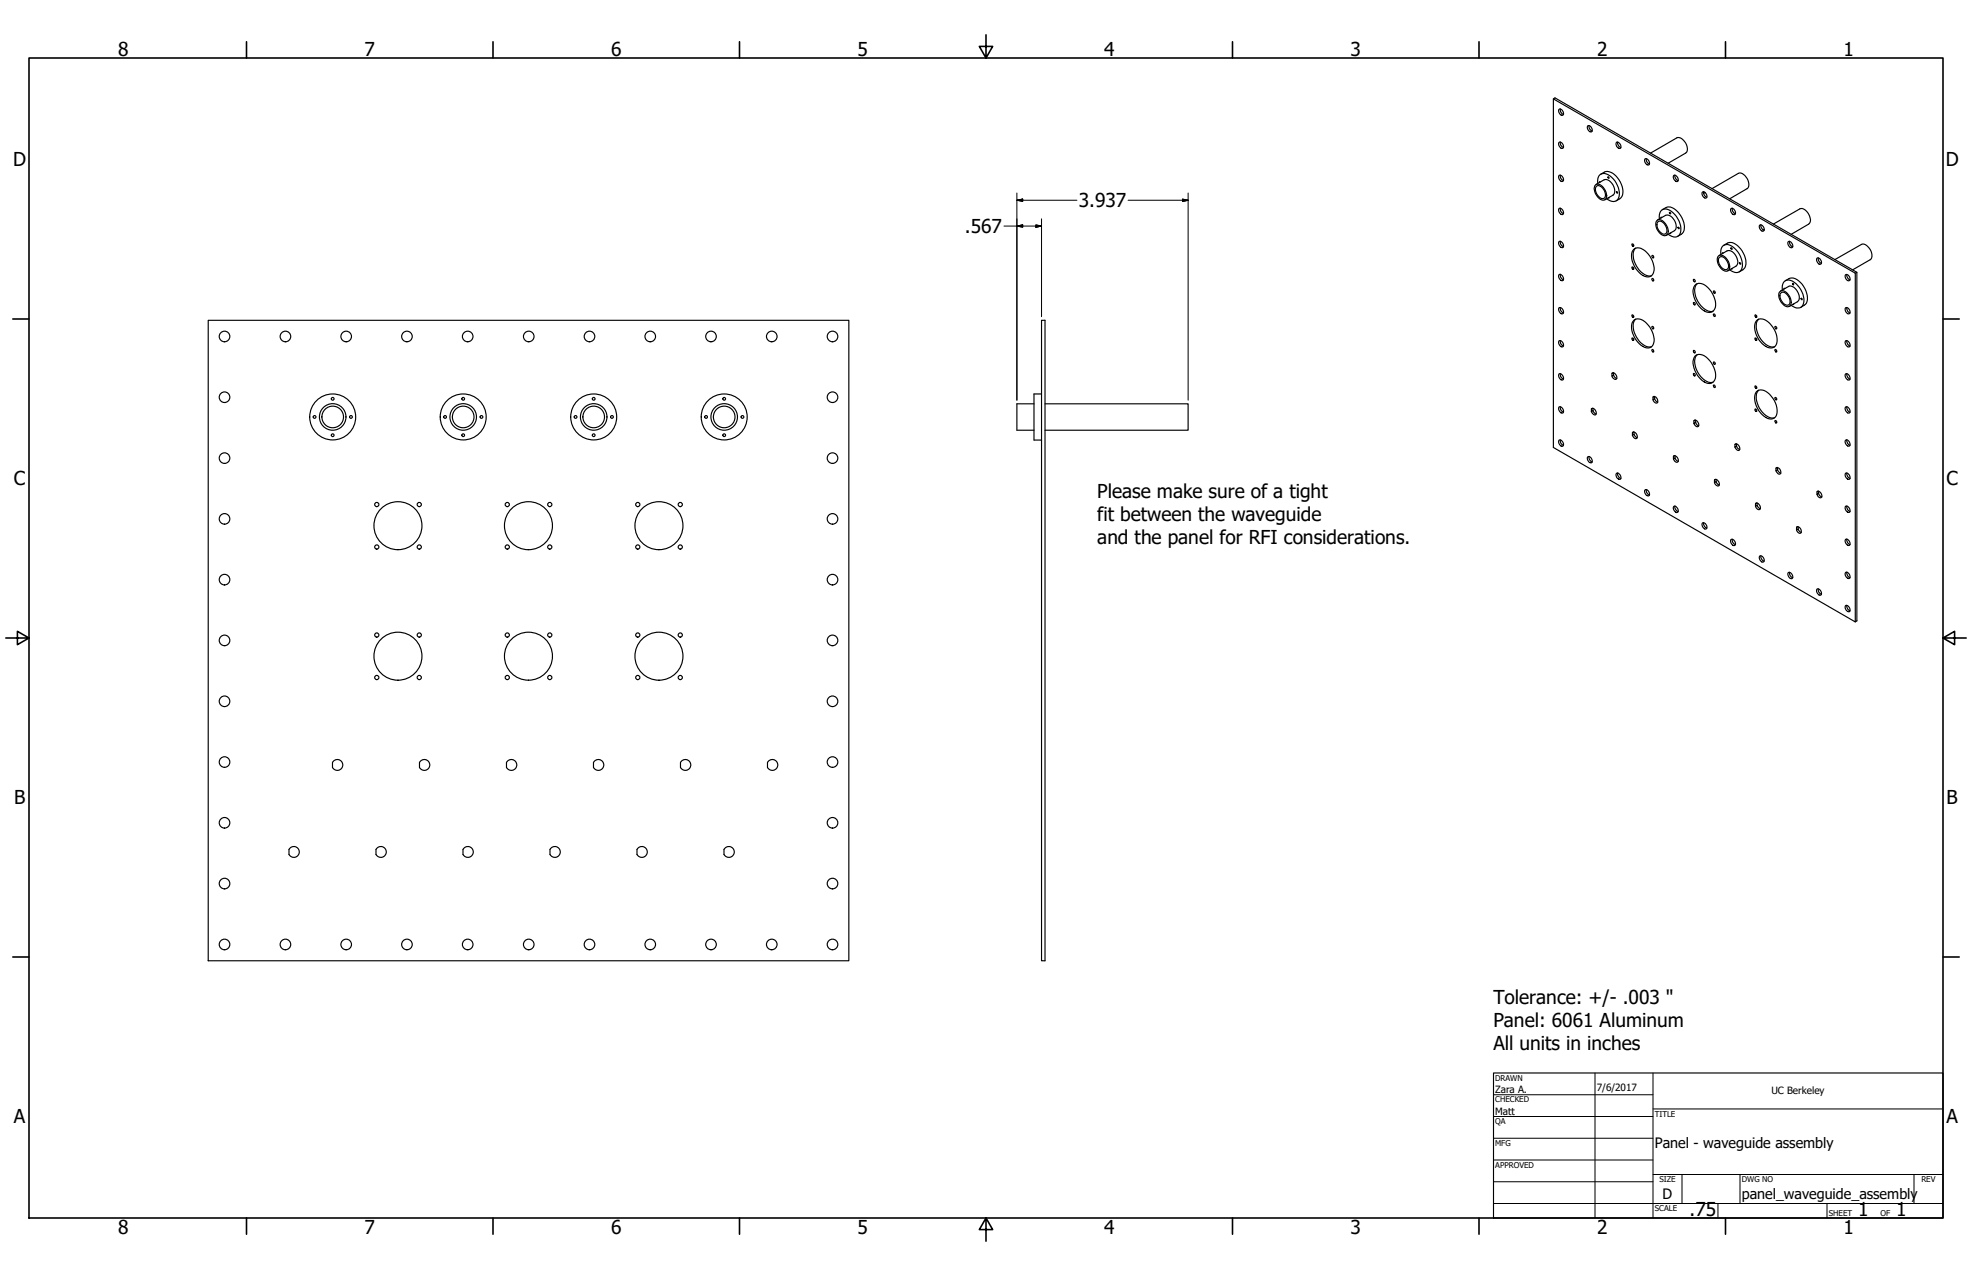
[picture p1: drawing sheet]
<svg xmlns="http://www.w3.org/2000/svg" width="864mm" height="559mm" viewBox="0 0 864 559" stroke-linecap="round" stroke-linejoin="round" font-family="sans-serif">
<!-- layer: Visible (ANSI) -->
<g fill="none" stroke="#000" stroke-width=".51">
<path d="M680.3 43.3l.7-.4 132.2 76.4v152.6l-.7 .5M680.3 43.3l132.2 76.3v152.8l-132.2-76.4zM682.7 47.9a1.64 1.64 0 0 1 1.7 .6 1.64 1.64 0 0 1 .2 1.8 1.64 1.64 0 0 1-1.7-.6 1.64 1.64 0 0 1-.2-1.8zM683.3 47.7l.2 1.3 1.2 1.1M695.3 55.2a1.65 1.65 0 0 1 1.7 .7 1.65 1.65 0 0 1-.1 1.9 1.98 1.98 0 0 1-1.6-2.6zM695.9 55l.1 1.2 1.2 1.2M682.7 76.9a1.62 1.62 0 0 1 1.7 .7 1.62 1.62 0 0 1-.1 1.8 1.89 1.89 0 0 1-1.6-2.5zM682.7 62.4a1.64 1.64 0 0 1 1.7 .6 1.64 1.64 0 0 1 .2 1.8 1.64 1.64 0 0 1-1.7-.6 1.64 1.64 0 0 1-.2-1.8zM683.3 76.7l.2 1.2 1.2 1.2M683.3 62.2l.2 1.2 1.2 1.2M700.8 79.8l-.3-.2-.1 .3M701 76.3a4.5 4.5 0 0 1 6.7 .8 8.7 8.7 0 0 1 2.5 9l-.8 1-1.6 .8"/>
<path d="M704.2 77.5l.5 .5h-.4zM707.8 62.4a1.65 1.65 0 0 1 1.8 .8 1.65 1.65 0 0 1-.1 1.8 1.9 1.9 0 0 1-1.7-2.6zM708.4 62.2l.5 1.7 .9 .7M720.3 69.7a1.65 1.65 0 0 1 1.8 .7 1.65 1.65 0 0 1-.1 1.9 1.98 1.98 0 0 1-1.7-2.6zM721 69.5l.4 1.6 1 .8M722.8 67.1l11.5-6.7a4.1 4.1 0 0 1 4.5 3.8l.1 .8a1.97 1.97 0 0 1-.7 2.1l-7.7 4.4M732.9 76.9a1.65 1.65 0 0 1 1.7 .7 1.65 1.65 0 0 1 0 1.9 1.98 1.98 0 0 1-1.7-2.6zM733.5 76.7l.4 1.7 1 .7M682.7 91.4a1.65 1.65 0 0 1 1.7 .7 1.65 1.65 0 0 1-.1 1.9 1.98 1.98 0 0 1-1.6-2.6zM683.3 91.2l.2 1.2 1.2 1.1M698.8 81a3.3 3.3 0 0 1 4.2 2.4l.5 1.6a1.88 1.88 0 0 1-.7 2.5 1.88 1.88 0 0 1-2.5-.6 4.8 4.8 0 0 1-1.5-5.9zM698.9 80.8l3.6-2.1a4.5 4.5 0 0 1 4.6 4.6 2.15 2.15 0 0 1-.7 2.2l-3.6 2"/>
<path d="M698.9 81.8a1.76 1.76 0 0 1 2.9 .6 3.1 3.1 0 0 1 .5 4.5 3.9 3.9 0 0 1-3.7-4zM699.7 80.3a3 3 0 0 1 .5-3.2 3 3 0 0 1 3.1-1 9.4 9.4 0 0 1 5.5 10.6 2.69 2.69 0 0 1-4.4 .9l-.8-.5M704.7 86.4l-.2 .4-.2-.2M708 83.9l.4 .4-.1 .3zM725.7 96.5a2.79 2.79 0 0 1 3.9 1.7 3.3 3.3 0 0 1 0 4.9 4.8 4.8 0 0 1-4.4-5.6zM725.9 96.3l3.5-2a4.5 4.5 0 0 1 4.7 5.3l-.8 1.4-3.6 2.1M725.9 97.3a1.82 1.82 0 0 1 2.9 .6 3.2 3.2 0 0 1 .4 4.6 3.8 3.8 0 0 1-3.6-4.1zM726.7 95.9a3 3 0 0 1 .5-3.3 3 3 0 0 1 3.1-.9 9.6 9.6 0 0 1 5.5 10.6 3.1 3.1 0 0 1-5.2 .3M727.7 95.2l-.3-.1v.4M728 91.8a4.4 4.4 0 0 1 6.6 .8 8.7 8.7 0 0 1 2.6 9.1l-.9 .9-1.6 .9M731.1 93l.5 .6-.5-.2zM734.9 99.5l.4 .1v.6z"/>
<path d="M745.5 84.2a1.64 1.64 0 0 1 1.7 .5 1.64 1.64 0 0 1 .2 1.9 1.64 1.64 0 0 1-1.7-.6 1.64 1.64 0 0 1-.2-1.8zM746.1 83.9l.2 1.3 1.2 1.2M746.7 84.3l-.6 .4M749.7 82.6l11.5-6.7a4.1 4.1 0 0 1 4.5 3.9l.2 1.4-.4 1.1-8 4.8M758 91.4a1.64 1.64 0 0 1 1.7 .6 1.64 1.64 0 0 1 .2 1.8 1.64 1.64 0 0 1-1.7-.6 1.64 1.64 0 0 1-.2-1.8zM758.6 91.2l.2 1.3 1.2 1.1M770.6 98.7a1.64 1.64 0 0 1 1.7 .5 1.64 1.64 0 0 1 .2 1.8 1.64 1.64 0 0 1-1.8-.5 1.64 1.64 0 0 1-.1-1.8zM771.1 98.4l.2 1.3 1.2 1.1M776.7 98.1l11.5-6.6a4 4 0 0 1 4.5 3.8 2.38 2.38 0 0 1-.7 2.9l-7.6 4.4M682.7 105.9a1.65 1.65 0 0 1 1.7 .7 1.65 1.65 0 0 1-.1 1.9 1.98 1.98 0 0 1-1.6-2.6zM683.3 105.7l.2 1.2 1.2 1.2M714.8 116.9l.6 .4-.1 .7-.5-.3z"/>
<path d="M714.8 106.8l.6 .4-.1 .7-.5-.3zM715.8 108.9a5 5 0 0 1 6 2.4 9.3 9.3 0 0 1 2.2 8.5 3.3 3.3 0 0 1-5.4 .3 10.1 10.1 0 0 1-3.7-10.1zM716.3 108.6a6.4 6.4 0 0 0 .4 7.9 6.9 6.9 0 0 0 6.6 4.2M723.5 111.9l.7 .4-.2 .7-.6-.7zM731.6 102v.3l-.4-.1M752.6 112.1a3.3 3.3 0 0 1 4.3 2.4l.5 1.6a1.91 1.91 0 0 1-.7 2.5 1.91 1.91 0 0 1-2.6-.6 4.8 4.8 0 0 1-1.5-5.9zM752.8 112.9a1.82 1.82 0 0 1 2.9 .6 3 3 0 0 1 .5 4.5 3.9 3.9 0 0 1-3.4-5.1zM752.9 111.9l3.4-2a4.6 4.6 0 0 1 4.7 5.2l-.8 1.5-3.5 2M753.6 111.4a3 3 0 0 1 .5-3.2 3 3 0 0 1 3.1-.9 9.4 9.4 0 0 1 5.5 10.6 2.77 2.77 0 0 1-4.4 .8l-.8-.5M754.7 110.8l-.3-.1-.1 .4M755 107.4a4.3 4.3 0 0 1 6.6 .8 8.9 8.9 0 0 1 2.6 9l-2.5 1.9M758.1 108.5l.5 .7-.5-.2z"/>
<path d="M758.6 117.5l-.1 .4-.3-.2M761.8 115.1l.4 .1v.6zM772.6 100.5l-.4 .2M783.1 105.9a1.64 1.64 0 0 1 1.7 .6 1.64 1.64 0 0 1 .2 1.8 1.64 1.64 0 0 1-1.7-.6 1.64 1.64 0 0 1-.2-1.8zM783.7 105.7l.1 1.2 1.3 1.2M795.7 113.2a1.64 1.64 0 0 1 1.7 .5 1.64 1.64 0 0 1 .2 1.8 1.64 1.64 0 0 1-1.8-.5 1.64 1.64 0 0 1-.1-1.8zM796.3 113l.1 1.2 1.2 1.1M803.6 113.7l11.5-6.6a4.1 4.1 0 0 1 4.6 3.8l.1 1.4-.4 1.1-8.1 4.8M813.2 119.3l-.7 .3M682.7 134.9a1.62 1.62 0 0 1 1.7 .7 1.62 1.62 0 0 1-.1 1.8 1.89 1.89 0 0 1-1.6-2.5zM682.7 120.3a1.65 1.65 0 0 1 1.7 .8 1.65 1.65 0 0 1-.1 1.8 1.98 1.98 0 0 1-1.6-2.6zM683.3 134.7l.2 1.2 1.2 1.1"/>
<path d="M683.3 120.1l.2 1.2 1.2 1.3M714.8 137.9l.6 .4-.1 .7-.5-.3zM716.3 139.8a6.4 6.4 0 0 0 .4 7.8 6.9 6.9 0 0 0 6.6 4.2M723.5 122l.7 .4-.2 .7-.6-.6zM741.7 132.5l.6 .3v.7l-.6-.2zM741.7 122.4l.6 .3v.7l-.6-.2zM742.3 125a3.9 3.9 0 0 1 5.7 1 9.5 9.5 0 0 1 2.9 9.4 3.3 3.3 0 0 1-5.3 .2 9.9 9.9 0 0 1-3.7-10.1zM743.3 124.2a5.9 5.9 0 0 0-.2 6.9 8.5 8.5 0 0 0 6.5 5.4l.6-.2M750.4 127.4l.5 .1 .2 .9-.6-.2zM750.4 137.5l.7 .4-.1 .7-.5-.3zM770.2 139.8a6.6 6.6 0 0 0 .3 7.8 6.9 6.9 0 0 0 6.7 4.2M779.2 128a1.91 1.91 0 0 1 3.1 .1 4.8 4.8 0 0 1 1.5 5.9 2.79 2.79 0 0 1-3.8-1.7l-1-2.3z"/>
<path d="M779.8 127.4l3.5-2a4.5 4.5 0 0 1 4.7 4.6 2.03 2.03 0 0 1-.9 2.1l-3.4 2.1M779.8 128.5a1.76 1.76 0 0 1 2.8 .5 3.1 3.1 0 0 1 .5 4.6 3.9 3.9 0 0 1-3.3-5.1zM780.5 127a3 3 0 0 1 .5-3.3 3 3 0 0 1 3.2-.9 9.4 9.4 0 0 1 5.4 10.6 3.2 3.2 0 0 1-5.2 .3M781.6 126.4l-.3-.2-.1 .4M781.9 122.9a4.4 4.4 0 0 1 6.6 .9 9 9 0 0 1 2.6 9l-2.5 1.8M785.1 124.1l.4 .6h-.3zM785.5 133.1l-.1 .3-.3-.1M788.8 130.6l.4 .4-.1 .3zM808.2 120.4a1.62 1.62 0 0 1 1.7 .7 1.62 1.62 0 0 1-.1 1.8 1.89 1.89 0 0 1-1.6-2.5zM808.2 134.9a1.62 1.62 0 0 1 1.7 .7 1.62 1.62 0 0 1-.1 1.8 1.89 1.89 0 0 1-1.6-2.5zM808.8 120.2l.4 1.6 1 .8M808.8 134.7l.4 1.6 1 .7"/>
<path d="M91.2 140.3h280.5v280.5h-280.5zM456.1 140.3h1.5v280.5h-1.5zM682.7 149.4a1.62 1.62 0 0 1 1.7 .7 1.62 1.62 0 0 1-.1 1.8 1.89 1.89 0 0 1-1.6-2.5zM683.3 149.2l.2 1.2 1.2 1.1M714.8 148l.6 .4-.1 .7-.5-.3zM715.8 140a5 5 0 0 1 6 2.4 9.2 9.2 0 0 1 2.2 8.5 3.3 3.3 0 0 1-5.4 .3 10.1 10.1 0 0 1-3.7-10.1zM723.5 142.9l.7 .4v.7l-.6-.2zM723.5 153.1l.7 .4-.2 .7-.6-.7zM741.7 153.5l.6 .4v.7l-.6-.3zM742.3 156a4 4 0 0 1 5.7 1.1 9.4 9.4 0 0 1 2.9 9.4 3.3 3.3 0 0 1-5.3 .3 9.9 9.9 0 0 1-3.7-10.1zM743.3 155.3a5.9 5.9 0 0 0-.2 6.9 8.3 8.3 0 0 0 6.5 5.3l.6-.1M750.4 158.5l.7 .4-.1 .7-.5-.3z"/>
<path d="M769.2 140.5a4 4 0 0 1 5.8 1 9.4 9.4 0 0 1 2.9 9.4 3.3 3.3 0 0 1-5.4 .3 9.8 9.8 0 0 1-3.7-10.1zM777.4 142.9l.6 .4 .1 .7-.6-.2zM777.4 153.1l.6 .4-.1 .7-.6-.7zM808.2 149.4a1.65 1.65 0 0 1 1.7 .7 1.65 1.65 0 0 1-.1 1.9 1.98 1.98 0 0 1-1.6-2.6zM808.8 149.2l.4 1.6 1 .8M452.8 176.8h-7.5v11.6h7.5M456.1 172.5h-3.3v20.2h3.3M457.6 176.8h62.7v11.6h-62.7M682.7 163.8a1.65 1.65 0 0 1 1.7 .8 1.65 1.65 0 0 1-.1 1.8 1.98 1.98 0 0 1-1.6-2.6zM682.7 178.3a1.65 1.65 0 0 1 1.7 .7 1.65 1.65 0 0 1-.1 1.9 1.98 1.98 0 0 1-1.6-2.6zM683.3 163.6l.2 1.2 1.2 1.2M683.3 178.1l.2 1.2 1.2 1.2"/>
<path d="M696.9 179.1a1.62 1.62 0 0 1 1.9 .7 1.62 1.62 0 0 1-.2 1.9l-1.1-.5-.6-.9M697.4 178.8l-.5 .3v1.2l.7-.5M697.6 179.8l.5 .9 .9 .6M697.6 178.8v1M705.9 163.5a1.61 1.61 0 0 1 1.8 .7 1.61 1.61 0 0 1-.2 2l-1.1-.6-.5-.9M706.4 163.3l-.5 .2v1.2l.7-.4M706.6 164.3l.8 1.1 .6 .3M706.6 163.3v1M723.9 173.9a1.59 1.59 0 0 1 1.8 .4 1.59 1.59 0 0 1 .2 1.8l-.4 .4-.7-.2-.9-1.2M724.4 173.6l-.5 .3v1.2l.7-.4M724.6 174.7l.7 1.1 .7 .3M724.6 173.7v1"/>
<path d="M741.7 163.6l.6 .4v.7l-.6-.3zM750.4 168.7l.7 .3-.1 .7-.5-.3zM769.2 171.6a4.1 4.1 0 0 1 5.8 1.1 9.4 9.4 0 0 1 2.9 9.4 3.3 3.3 0 0 1-5.4 .2 9.8 9.8 0 0 1-3.7-10.1zM770.2 170.9a6.2 6.2 0 0 0-.2 6.8 7.3 7.3 0 0 0 7.2 5.2M777.4 174.1l.6 .3-.1 .7-.6-.5zM808.2 163.8a1.65 1.65 0 0 1 1.7 .8 1.65 1.65 0 0 1-.1 1.8 1.98 1.98 0 0 1-1.6-2.6zM808.4 178.1a1.81 1.81 0 0 1 1.4 2.8 1.81 1.81 0 0 1-1.4-2.8zM808.8 163.6l.4 1.7 1 .8M808.8 178.1l.4 1.7 1 .7M682.7 192.8a1.65 1.65 0 0 1 1.7 .8 1.65 1.65 0 0 1-.1 1.9 1.98 1.98 0 0 1-1.6-2.7zM683.3 192.7l.2 1.2 1.2 1.1M695.9 199.9l.1 1.3 1.2 1.1"/>
<path d="M714.9 189.5a1.63 1.63 0 0 1 1.8 .4 1.63 1.63 0 0 1 .3 1.8l-.5 .4-.7-.2-.9-1.3M715.4 189.2l-.5 .3v1.1l.7-.4M715.6 190.2l1.4 1.5M715.6 189.2v1M732.9 199.8a1.63 1.63 0 0 1 2.1 1.9l-.2 .6-.7 .1-.7-.5-.5-.9M733.4 199.5l-.5 .3v1.2l.7-.4M733.6 199.6v1M741.8 184.3a1.65 1.65 0 0 1 1.8 .4 1.65 1.65 0 0 1 .3 1.8l-.8 .4-1.3-1.4M742.3 184l-.5 .3v1.2l.8-.5M742.6 185l.7 1.2 .6 .3M742.6 184v1M759.8 194.6a1.62 1.62 0 0 1 1.8 .7 1.62 1.62 0 0 1-.2 2l-.7-.3-.9-1.2"/>
<path d="M760.3 194.4l-.5 .2v1.2l.7-.4M760.5 195.4l.4 .8 1 .6M760.5 194.4v1M777.4 184.2l.6 .3 .1 .7-.6-.2zM808.2 192.8a1.6 1.6 0 0 1 1.7 .7 1.6 1.6 0 0 1-.1 1.9 1.95 1.95 0 0 1-1.6-2.6zM808.8 192.6l.4 1.6 1 .8M695.3 200.2a1.6 1.6 0 0 1 1.7 .6 1.6 1.6 0 0 1-.1 1.9 1.95 1.95 0 0 1-1.6-2.5zM707.8 207.4a1.6 1.6 0 0 1 1.8 .7 1.6 1.6 0 0 1-.1 1.8 1.87 1.87 0 0 1-1.7-2.5zM708.4 207.1l.2 1.3 1.2 1.2M720.3 214.6a1.6 1.6 0 0 1 1.8 .7 1.6 1.6 0 0 1-.1 1.9 1.95 1.95 0 0 1-1.7-2.6zM721 214.4l.1 1.2 1.3 1.2M733.6 200.6l.4 .8 .9 .7"/>
<path d="M750.8 210.2a1.61 1.61 0 0 1 1.8 .7 1.61 1.61 0 0 1-.2 2l-1.1-.6-.5-.9M751.3 209.9l-.5 .3v1.2l.7-.5M751.5 210.9l.5 .9 .9 .6M751.5 209.9v1M777.7 205a1.63 1.63 0 0 1 1.9 .4 1.63 1.63 0 0 1 .2 1.9l-.1 .2a1.49 1.49 0 0 1-2-1.3M778.3 204.7l-.6 .3v1.2l.7-.4M778.4 205.8l1.4 1.5M778.4 204.7v1.1M795.7 215.4a1.63 1.63 0 0 1 2.2 1.8l-.3 .7-.6 .1-.8-.5-.5-1M796.2 215.1l-.5 .3v1.1l.7-.3M796.4 216.2l.5 .8 .9 .6M796.4 215.1v1.1"/>
<path d="M808.2 207.3a1.65 1.65 0 0 1 1.7 .8 1.65 1.65 0 0 1-.1 1.8 1.98 1.98 0 0 1-1.6-2.6zM808.8 207.1l.4 1.7 1 .8M732.9 221.9a1.67 1.67 0 0 1 1.7 .5 1.67 1.67 0 0 1 .2 1.8 1.64 1.64 0 0 1-1.7-.5 1.64 1.64 0 0 1-.2-1.8zM733.5 221.6l.2 1.3 1.2 1.1M745.5 229.1a1.62 1.62 0 0 1 1.7 .7 1.62 1.62 0 0 1-.1 1.8 1.89 1.89 0 0 1-1.6-2.5zM746.1 228.9l.4 1.7 1 .7M758 236.3a1.62 1.62 0 0 1 1.7 .8 1.62 1.62 0 0 1 0 1.8 1.89 1.89 0 0 1-1.7-2.6zM758.6 236.2l.4 1.6 1 .7M768.8 220.6a1.63 1.63 0 0 1 1.8 .4 1.63 1.63 0 0 1 .3 1.8l-.5 .4-.7-.2-.9-1.3M769.3 220.3l-.5 .3v1.1l.7-.3M769.5 221.4l1.4 1.4M769.5 220.3v1.1"/>
<path d="M786.8 230.9a1.63 1.63 0 0 1 1.7 .5 1.63 1.63 0 0 1 .3 1.8l-.4 .4-.7-.2-.9-1.3M787.2 230.6l-.4 .3v1.2l.7-.4M787.5 231.7l.4 .8 .9 .7M787.5 230.7v1M808.2 221.8a1.65 1.65 0 0 1 1.7 .7 1.65 1.65 0 0 1-.1 1.9 1.98 1.98 0 0 1-1.6-2.6zM808.2 236.3a1.65 1.65 0 0 1 1.7 .7 1.65 1.65 0 0 1-.1 1.9 1.98 1.98 0 0 1-1.6-2.6zM808.8 221.6l.4 1.7 1 .7M808.8 236.1l.4 1.6 1 .8M770.6 243.6a1.62 1.62 0 0 1 1.7 .7 1.62 1.62 0 0 1-.1 1.8 1.89 1.89 0 0 1-1.6-2.5zM771.1 243.4l.5 1.6 .9 .7M783.1 250.8a1.65 1.65 0 0 1 1.7 .8 1.65 1.65 0 0 1-.1 1.8 1.98 1.98 0 0 1-1.6-2.6zM783.7 250.6l.4 1.7 1 .7"/>
<path d="M795.7 258.1a1.65 1.65 0 0 1 1.7 .7 1.65 1.65 0 0 1-.1 1.9 1.98 1.98 0 0 1-1.6-2.6zM796.3 257.9l.1 1.2 1.2 1.2M808.2 250.8a1.6 1.6 0 0 1 1.7 .7 1.6 1.6 0 0 1-.1 1.9 1.95 1.95 0 0 1-1.6-2.6zM808.8 250.6l.4 1.6 1 .8M808.2 265.3a1.65 1.65 0 0 1 1.7 .7 1.65 1.65 0 0 1-.1 1.9 1.98 1.98 0 0 1-1.6-2.6zM808.8 265.1l.4 1.7 1 .7M145.9 333.5a2.38 2.38 0 0 1 3.6-.1 2.38 2.38 0 0 1-.4 3.6 2.38 2.38 0 0 1-3.5-.9v-2.2zM184 333.5a2.38 2.38 0 0 1 3.6-.1 2.38 2.38 0 0 1-.4 3.6 2.38 2.38 0 0 1-3.5-.9v-2.2zM222.1 333.5a2.38 2.38 0 0 1 3.6-.1 2.38 2.38 0 0 1-.4 3.6 2.38 2.38 0 0 1-3.5-.9v-2.2zM260.2 333.5a2.38 2.38 0 0 1 3.6-.1 2.38 2.38 0 0 1-.4 3.6 2.38 2.38 0 0 1-3.5-.9v-2.2zM298.3 333.5a2.38 2.38 0 0 1 3.6-.1 2.38 2.38 0 0 1-.4 3.6 2.38 2.38 0 0 1-3.5-.9v-2.2zM336.4 333.5a2.38 2.38 0 0 1 3.6-.1 2.38 2.38 0 0 1-.4 3.6 2.38 2.38 0 0 1-3.5-.9v-2.2z"/>
<path d="M126.9 371.6a2.38 2.38 0 0 1 3.5-.1 2.38 2.38 0 0 1-.4 3.6 2.38 2.38 0 0 1-3.4-.9v-2.2zM165 371.6a2.38 2.38 0 0 1 3.5-.1 2.38 2.38 0 0 1-.4 3.6 2.38 2.38 0 0 1-3.4-.9v-2.2zM203.1 371.6a2.38 2.38 0 0 1 3.5-.1 2.38 2.38 0 0 1-.4 3.6 2.38 2.38 0 0 1-3.4-.9v-2.2zM241.2 371.6a2.38 2.38 0 0 1 3.5-.1 2.38 2.38 0 0 1-.4 3.6 2.38 2.38 0 0 1-3.4-.9v-2.2zM279.3 371.6a2.38 2.38 0 0 1 3.5-.1 2.38 2.38 0 0 1-.4 3.6 2.38 2.38 0 0 1-3.4-.9v-2.2zM317.4 371.6a2.38 2.38 0 0 1 3.5-.1 2.38 2.38 0 0 1-.4 3.6 2.38 2.38 0 0 1-3.4-.9v-2.2z"/>
<circle cx="768.9" cy="138.5" r=".48"/>
<circle cx="98.3" cy="147.4" r="2.32"/>
<circle cx="125" cy="147.4" r="2.32"/>
<circle cx="151.6" cy="147.4" r="2.32"/>
<circle cx="178.2" cy="147.4" r="2.32"/>
<circle cx="204.8" cy="147.4" r="2.32"/>
<circle cx="231.6" cy="147.4" r="2.32"/>
<circle cx="258.2" cy="147.4" r="2.32"/>
<circle cx="284.8" cy="147.4" r="2.32"/>
<circle cx="311.4" cy="147.4" r="2.32"/>
<circle cx="338" cy="147.4" r="2.32"/>
<circle cx="364.6" cy="147.4" r="2.32"/>
<circle cx="768.9" cy="148.6" r=".48"/>
<circle cx="98.3" cy="174" r="2.32"/>
<circle cx="145.7" cy="174.7" r=".6"/>
<circle cx="202.9" cy="174.7" r=".6"/>
<circle cx="260" cy="174.7" r=".6"/>
<circle cx="317.2" cy="174.7" r=".6"/>
<circle cx="364.6" cy="174" r="2.32"/>
<circle cx="768.9" cy="179.7" r=".48"/>
<circle cx="768.9" cy="169.6" r=".48"/>
<circle cx="137.8" cy="182.6" r=".6"/>
<circle cx="145.7" cy="182.6" r="5.8"/>
<circle cx="145.7" cy="190.6" r=".6"/>
<circle cx="145.7" cy="182.6" r="4.7"/>
<circle cx="145.7" cy="182.6" r="10.1"/>
<circle cx="153.7" cy="182.6" r=".6"/>
<circle cx="194.9" cy="182.6" r=".6"/>
<circle cx="202.9" cy="182.6" r="5.8"/>
<circle cx="202.9" cy="190.6" r=".6"/>
<circle cx="202.9" cy="182.6" r="4.7"/>
<circle cx="202.9" cy="182.6" r="10.1"/>
<circle cx="210.9" cy="182.6" r=".6"/>
<circle cx="252.1" cy="182.6" r=".6"/>
<circle cx="260" cy="182.6" r="5.8"/>
<circle cx="260" cy="190.6" r=".6"/>
<circle cx="260" cy="182.6" r="4.7"/>
<circle cx="260" cy="182.6" r="10.1"/>
<circle cx="268" cy="182.6" r=".6"/>
<circle cx="309.2" cy="182.6" r=".6"/>
<circle cx="317.2" cy="182.6" r="5.8"/>
<circle cx="317.2" cy="190.6" r=".6"/>
<circle cx="317.2" cy="182.6" r="4.7"/>
<circle cx="317.2" cy="182.6" r="10.1"/>
<circle cx="325.2" cy="182.6" r=".6"/>
<circle cx="98.3" cy="200.6" r="2.32"/>
<circle cx="364.6" cy="200.6" r="2.32"/>
<circle cx="98.3" cy="227.2" r="2.32"/>
<circle cx="165" cy="239.6" r=".92"/>
<circle cx="165" cy="220.9" r=".92"/>
<circle cx="174.3" cy="230.2" r="10.5"/>
<circle cx="183.6" cy="239.6" r=".92"/>
<circle cx="183.6" cy="220.9" r=".92"/>
<circle cx="222.2" cy="239.6" r=".92"/>
<circle cx="222.2" cy="220.9" r=".92"/>
<circle cx="231.4" cy="230.2" r="10.5"/>
<circle cx="240.8" cy="220.9" r=".92"/>
<circle cx="240.8" cy="239.6" r=".92"/>
<circle cx="279.3" cy="239.6" r=".92"/>
<circle cx="279.3" cy="220.9" r=".92"/>
<circle cx="288.6" cy="230.2" r="10.5"/>
<circle cx="297.9" cy="220.9" r=".92"/>
<circle cx="297.9" cy="239.6" r=".92"/>
<circle cx="364.6" cy="227.2" r="2.32"/>
<circle cx="98.3" cy="253.8" r="2.32"/>
<circle cx="364.6" cy="253.8" r="2.32"/>
<circle cx="165" cy="278.1" r=".92"/>
<circle cx="183.6" cy="278.1" r=".92"/>
<circle cx="222.2" cy="278.1" r=".92"/>
<circle cx="240.8" cy="278.1" r=".92"/>
<circle cx="279.3" cy="278.1" r=".92"/>
<circle cx="297.9" cy="278.1" r=".92"/>
<circle cx="98.3" cy="280.4" r="2.32"/>
<circle cx="165" cy="296.7" r=".92"/>
<circle cx="174.3" cy="287.4" r="10.5"/>
<circle cx="183.6" cy="296.7" r=".92"/>
<circle cx="222.2" cy="296.7" r=".92"/>
<circle cx="231.4" cy="287.4" r="10.5"/>
<circle cx="240.8" cy="296.7" r=".92"/>
<circle cx="279.3" cy="296.7" r=".92"/>
<circle cx="288.6" cy="287.4" r="10.5"/>
<circle cx="297.9" cy="296.7" r=".92"/>
<circle cx="364.6" cy="280.4" r="2.32"/>
<circle cx="98.3" cy="307.1" r="2.32"/>
<circle cx="364.6" cy="307.1" r="2.32"/>
<circle cx="98.3" cy="333.7" r="2.32"/>
<circle cx="364.6" cy="333.7" r="2.32"/>
<circle cx="98.3" cy="360.3" r="2.32"/>
<circle cx="364.6" cy="360.3" r="2.32"/>
<circle cx="98.3" cy="386.9" r="2.32"/>
<circle cx="364.6" cy="386.9" r="2.32"/>
<circle cx="98.3" cy="413.6" r="2.32"/>
<circle cx="125" cy="413.6" r="2.32"/>
<circle cx="151.6" cy="413.6" r="2.32"/>
<circle cx="178.2" cy="413.6" r="2.32"/>
<circle cx="204.8" cy="413.6" r="2.32"/>
<circle cx="231.6" cy="413.6" r="2.32"/>
<circle cx="258.2" cy="413.6" r="2.32"/>
<circle cx="284.8" cy="413.6" r="2.32"/>
<circle cx="311.4" cy="413.6" r="2.32"/>
<circle cx="338" cy="413.6" r="2.32"/>
<circle cx="364.6" cy="413.6" r="2.32"/>
</g>
<!-- layer: Border (ANSI) -->
<g fill="none" stroke="#000" stroke-width=".7">
<path d="M107.9 18.3v7.1M215.9 18.3v7.1M323.8 18.3v7.1M431.8 15.2v10.2l-2.9-5.1h5.8l-2.9 5.1M539.8 18.3v7.1M647.7 18.3v7.1M755.6 18.3v7.1M12.7 25.4h838.2v508h-838.2zM5.6 139.7h7.1M850.9 139.7h7.1M2.5 279.4h10.2l-5.1-2.9v5.8l5.1-2.9M850.9 279.4l5.1 2.9v-5.8l-5.1 2.9h10.2"/>
<path d="M5.6 419.1h7.1M850.9 419.1h7.1M107.9 533.4v7.1M215.9 533.4v7.1M323.8 533.4v7.1M431.8 533.4l2.9 5.1h-5.8l2.9-5.1v10.2M539.8 533.4v7.1M647.7 533.4v7.1M755.6 533.4v7.1"/>
</g>
<!-- layer: Title (ANSI) -->
<g fill="none" stroke="#000" stroke-width=".44">
<path d="M654 479.4h69.9M698.5 469.9v63.5M723.9 469.9v63.5M654 488.9h69.9M654 498.5h69.9M723.9 485.6h127M654 508h69.9M654 517.5h69.9M723.9 514.3h127M736.6 514.3v12.7M762 514.3v12.7M838.2 514.3v12.7"/>
<path d="M654 527h196.9M752.3 527v6.4M800.1 527v6.4"/>
</g>
<path d="M654 469.9h196.9v63.5h-196.9z" fill="none" stroke="#000" stroke-width=".51"/>
<!-- layer: Dimension (ANSI) -->
<path d="M439.7 99h16.4M445.3 99l2.6-.5v1zM445.3 87.7l2.6-.5v1zM445.3 84.5v90.8M445.3 87.7h26.3M453.6 98.5l2.5 .5-2.5 .5zM456.1 95.8v42.9M494 87.7h26.3M517.8 87.2l2.5 .5-2.5 .5zM520.3 84.5v90.8" fill="none" stroke="#000" stroke-width=".44"/>
<path d="M445.3 99l2.6-.5zM445.3 99l2.6-.5v1zM445.3 87.7l2.6-.5zM445.3 87.7l2.6-.5v1zM453.6 99.5l2.5-.5zM453.6 98.5l2.5 .5-2.5 .5zM517.8 88.2l2.5-.5zM517.8 87.2l2.5 .5-2.5 .5z" fill="#000" stroke="#000" stroke-width=".44"/>
<g font-size="8.4">
<text x="51.7" y="24.4">8</text>
<text x="159.6" y="24.4">7</text>
<text x="267.6" y="24.4">6</text>
<text x="375.5" y="24.4">5</text>
<text x="483.5" y="24.4">4</text>
<text x="591.4" y="24.4">3</text>
<text x="699.4" y="24.4">2</text>
<text x="807.3" y="24.4">1</text>
<text x="5.8" y="72.9">D</text>
<text x="852.1" y="72.9">D</text>
<text x="472.4" y="90.7">3.937</text>
<text x="422.6" y="102">.567</text>
<text x="6.1" y="212.6">C</text>
<text x="852.4" y="212.6">C</text>
<text x="480.5" y="218.1">Please make sure of a tight</text>
<text x="480.5" y="228.1">fit between the waveguide</text>
<text x="480.5" y="238.1">and the panel for RFI considerations.</text>
<text x="6.2" y="352.3">B</text>
<text x="852.5" y="352.3">B</text>
<text x="654" y="439.5">Tolerance: +/- .003 &quot;</text>
<text x="654" y="449.6">Panel: 6061 Aluminum</text>
<text x="654" y="459.7">All units in inches</text>
<text x="6.1" y="492">A</text>
<text x="852.4" y="492">A</text>
<text x="739.9" y="532.5">.75</text>
<text x="813.8" y="532.6">1</text>
<text x="830.5" y="532.6">1</text>
<text x="51.7" y="540.5">8</text>
<text x="159.6" y="540.5">7</text>
<text x="267.6" y="540.5">6</text>
<text x="375.5" y="540.5">5</text>
<text x="483.5" y="540.5">4</text>
<text x="591.4" y="540.5">3</text>
<text x="699.4" y="540.5">2</text>
<text x="807.3" y="540.5">1</text>
</g>
<g font-size="6.3">
<text x="724.7" y="502.8">Panel - waveguide assembly</text>
<text x="728.1" y="524.9">D</text>
<text x="762.8" y="525">panel_waveguide_assembly</text>
</g>
<g font-size="4.4">
<text x="654.8" y="478.6">Zara A.</text>
<text x="699.3" y="478">7/6/2017</text>
<text x="775.8" y="479">UC Berkeley</text>
<text x="654.8" y="488.1">Matt</text>
</g>
<g font-size="3.5">
<text x="654.8" y="473.2">DRAWN</text>
<text x="654.8" y="482.8">CHECKED</text>
<text x="724.7" y="488.9">TITLE</text>
<text x="654.8" y="492.3">QA</text>
<text x="654.8" y="501.8">MFG</text>
<text x="654.8" y="511.4">APPROVED</text>
<text x="726.7" y="517.7">SIZE</text>
<text x="762.8" y="517.7">DWG NO</text>
<text x="841.4" y="517.7">REV</text>
<text x="724.7" y="530.4">SCALE</text>
<text x="800.9" y="532.6">SHEET</text>
<text x="823.5" y="532.6">OF</text>
</g>
</svg>
